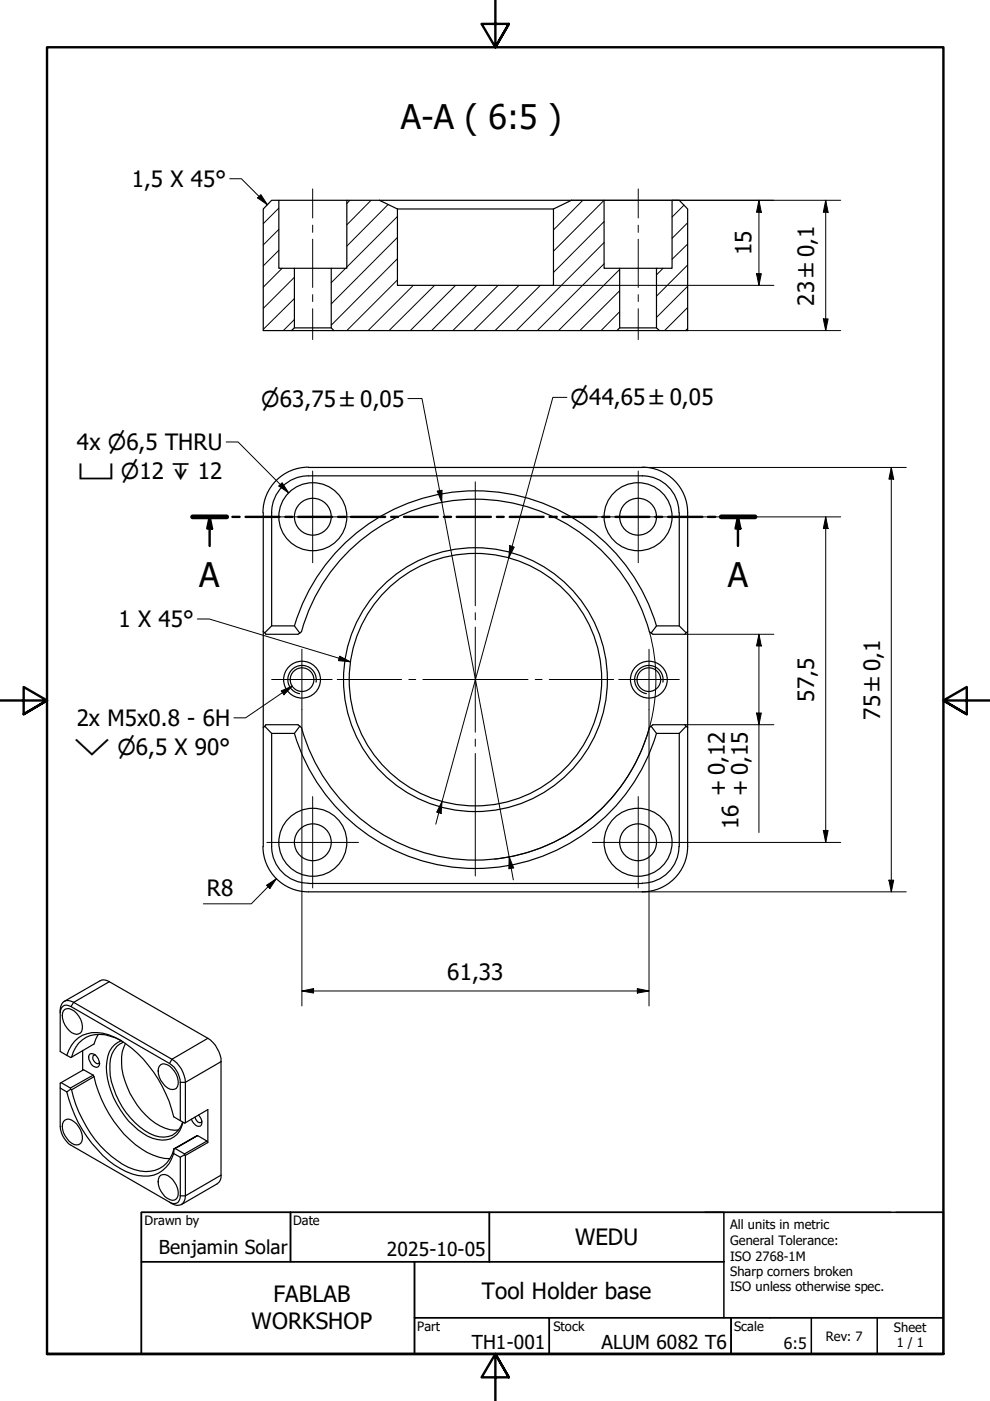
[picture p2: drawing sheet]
<svg xmlns="http://www.w3.org/2000/svg" width="210mm" height="297mm" viewBox="0 0 210 297" stroke-linecap="round" stroke-linejoin="round" font-family="sans-serif">
<!-- layer: Hatch (ISO) -->
<g fill="none" stroke="#000" stroke-width=".21">
<path d="M59.1 53.1l-3.3 3.3M59.1 48.6l-3.3 3.3M59.1 44.1l-3.3 3.3M59.8 56.9l-4 4M62.4 58.8l-6.6 6.6M73.3 56.9l-3.1 3M74.2 42.5l-.7 .7M78.7 42.5l-5.2 5.2M82.3 43.4l-8.8 8.8M84.3 59.4l-10.8 10.7M84.3 54.8l-14.1 14.1M84.3 50.3l-14.1 14.1"/>
<path d="M84.3 45.9l-10.8 10.7M123.6 42.5l-6.3 6.3M128.1 55.9l-14.2 14.2M128.1 51.4l-18.6 18.7M128.1 47l-10.8 10.8M128.1 42.5l-10.8 10.8M131.4 57.1l-13 13M140.6 56.9l-1.4 1.4M145 43.5l-2.5 2.5M145.8 47.2l-3.3 3.3M145.8 56.2l-6.6 6.6M145.8 51.7l-3.3 3.3"/>
<path d="M62.4 67.7l-2.3 2.4M62.4 63.3l-6.6 6.5M87.6 60.5l-9.6 9.6M92.1 60.5l-9.6 9.6M96.6 60.5l-9.6 9.6M101.1 60.5l-9.6 9.6M105.6 60.5l-9.6 9.6M110 60.5l-9.5 9.6M114.6 60.5l-9.6 9.6M131.4 66.1l-4 4M131.4 61.6l-8.5 8.5M145.8 69.6l-.4 .5"/>
<path d="M145.8 65.2l-4.9 4.9M145.8 60.7l-6.6 6.6"/>
</g>
<!-- layer: Visible (ISO) -->
<g fill="none" stroke="#000" stroke-width=".25">
<path d="M57.6 42.5h1.5v14.4h3.3v12.6l-.6 .6h-6v-25.8zM59.1 42.5h14.4M62.4 56.9h7.8M80.5 42.5l3.8 1.8M80.5 42.5h-7v14.4h-3.3v12.6l.6 .6M80.5 42.5h40.7M84.3 44.3v16.2h33v-16.2M84.3 44.3h33M121.2 42.5h6.9v14.4h3.3v12.6l-.6 .6h-60M121.2 42.5l-3.9 1.8M128.1 42.5h14.4M131.4 56.9h7.8"/>
<path d="M142.5 42.5h1.5l1.8 1.8v25.8h-6l-.6-.6v-12.6h3.3zM61.8 70.1h9M62.4 69.5h7.8M130.8 70.1h9M131.4 69.5h7.8M65.4 99a9.6 9.6 0 0 0-9.6 9.7M65.4 99.1h70.8M136.2 99a9.6 9.6 0 0 1 9.6 9.7M55.8 108.7v70.8M57.6 108.7v24l-1.5 1.5M65.4 100.9a7.8 7.8 0 0 0-7.8 7.8M65.4 100.9h70.8"/>
<path d="M136.2 100.9a7.8 7.8 0 0 1 7.8 7.8M144 108.7v24M145.8 108.7v70.8a9.6 9.6 0 0 1-9.6 9.6M55.8 133.9l.6 .6h6.8l.4-.3M57.6 132.7h4.8l1.2 1.5M62.4 132.7a40 40 0 0 1 38.4-28.6 40 40 0 0 1 38.4 28.6M137.7 133.9l.3 .3M137.7 133.9a38.3 38.3 0 0 0-36.9-28.1 38.3 38.3 0 0 0-36.9 28.1l-.3 .3M145.5 134.2l-1.5-1.5h-4.8l-1.2 1.5M145.8 133.9l-.6 .6h-6.8l-.4-.3M56.1 154l1.5 1.5h4.8l1.2-1.5M57.6 155.5v24a7.8 7.8 0 0 0 7.8 7.7"/>
<path d="M62.4 155.5a40 40 0 0 0 38.4 28.6 40 40 0 0 0 38.4-28.6M137.7 154.3l.7-.6h6.8l.6 .6M137.7 154.3a38.2 38.2 0 0 1-36.9 28.1 38.2 38.2 0 0 1-36.9-28.1l-.7-.6h-6.8l-.6 .6M138 154l1.2 1.5h4.8M145.5 154l-1.5 1.5v24M55.8 179.5a9.6 9.6 0 0 0 9.6 9.6M144 179.5a7.8 7.8 0 0 1-7.8 7.7M65.4 187.3h70.8M65.4 189.1h70.8M12.8 214.7a1.42 1.42 0 0 1 .6-1.4 1.42 1.42 0 0 1 1.6 .1l20.9 12.1a5.2 5.2 0 0 1 2.3 4v8.1M13.6 212.3l7.6-4.4a1.89 1.89 0 0 1 2 .2l20.9 12a6.5 6.5 0 0 1 2.8 5v24.1a1.86 1.86 0 0 1-.9 1.8l-7.5 4.4M13.8 214a2.55 2.55 0 0 1 2.9 1.4 3.1 3.1 0 0 1 .4 3.6 2.09 2.09 0 0 1-2.9-1 3.6 3.6 0 0 1-.7-3.7z"/>
<path d="M20.8 219.3l-.9 2-4.7 2.8-.2 .1-.8-.4-1.4-.9v-8.2a2.24 2.24 0 0 1 1.2-2.6h.5l1.1 .4 20.8 12.1a6.1 6.1 0 0 1 2.9 4.9v8.5M12.8 230.7v8.2a5.1 5.1 0 0 0 2.2 3.9l20.9 12.1a1.93 1.93 0 0 0 3.2-.2l.2-1.2v-8.5M13 229.5l1.9 1.2M13.5 237.8a1.41 1.41 0 0 1 2.2 .1 4.2 4.2 0 0 1 1.6 4.1 1.3 1.3 0 0 1-2.1 .4 4 4 0 0 1-1.7-4.6zM14.2 223.8a6.3 6.3 0 0 1 7.6-4.7 19.1 19.1 0 0 1 10.8 8.2 28.6 28.6 0 0 1 4.2 9.5l2.3 1.3 .2-.1M14.2 231.5a27.3 27.3 0 0 0 10.1 15.5 10.7 10.7 0 0 0 8.3 2.2 6.6 6.6 0 0 0 4.2-4.6M15.2 231.1a24.5 24.5 0 0 0 12 16.4 7.2 7.2 0 0 0 7.4-.2 6.9 6.9 0 0 0 2.3-3.7M17.5 222.7v4.2M19.1 223.4a1.96 1.96 0 0 1 1.9 2.5l-.2 .3a1.29 1.29 0 0 1-1.7-1 1.29 1.29 0 0 1 0-1.8zM19.7 228l-2-1.2-4.9 2.9v1l1.4 .8 .8-.6M19.7 228l-4.8 2.7 .1 .2M19.7 228l.2 .3-4.7 2.8-.2-.2"/>
<path d="M19.9 228.3a25.1 25.1 0 0 0 11.3 16 10.4 10.4 0 0 0 4.8 1.4M20.2 223.7h-.3a1.13 1.13 0 0 0 0 1.2 1.13 1.13 0 0 0 1.1 .6l.1-.3M25.7 220.6a4.8 4.8 0 0 0-3 4.4 16.5 16.5 0 0 0 3.7 11.5 12.9 12.9 0 0 0 7 5.1 4.3 4.3 0 0 0 5.4-3.6M25.8 220.7a7.9 7.9 0 0 0-7.6-.8 6.2 6.2 0 0 0-3 4.2M26.2 221a5.3 5.3 0 0 0-2.9 5.7 16.8 16.8 0 0 0 9.5 14.1 4.3 4.3 0 0 0 5.9-2.9M26.6 221.2a9.9 9.9 0 0 0-.1 8 16.1 16.1 0 0 0 8.5 10l1 .3 1.8 .1M33.8 226a1.21 1.21 0 0 1 1.8-.2 4.2 4.2 0 0 1 2.1 4.5 1.3 1.3 0 0 1-2.1 .4 4 4 0 0 1-1.8-4.7zM39.3 238l4.8-2.7v6.9M41.3 236.8l.2 .4a1 1 0 0 0 1.2 .8l.1-.3M42.1 236.4a1.68 1.68 0 0 1 .4 2.3 1.72 1.72 0 0 1-1.9-1.4M33.8 249.5a1.48 1.48 0 0 1 2.3 .1 4.2 4.2 0 0 1 1.6 4.2 1.26 1.26 0 0 1-2.1 .3 4 4 0 0 1-1.8-4.6zM36.9 243.6l-.1 1 1.4 .7"/>
<path d="M37.1 243.5l4.8-2.7-5 2.8M37.1 243.5l-.2 .1M37.1 243.5l2 1.2M39.1 244.7l4.8-2.8 .2 .3-4.8 2.8zM39.1 244.8l-.9 .5v8.2a1.39 1.39 0 0 1-.6 1.5 1.39 1.39 0 0 1-1.7-.1M41.9 240.8l2 1.1"/>
<circle cx="66.3" cy="109.6" r="3.9"/>
<circle cx="66.3" cy="109.6" r="7.2"/>
<circle cx="135.3" cy="109.6" r="3.9"/>
<circle cx="135.3" cy="109.6" r="7.2"/>
<circle cx="64" cy="144.1" r="2.51"/>
<circle cx="64" cy="144.1" r="3.9"/>
<circle cx="100.8" cy="144.1" r="26.8"/>
<circle cx="100.8" cy="144.1" r="28"/>
<circle cx="137.6" cy="144.1" r="2.51"/>
<circle cx="137.6" cy="144.1" r="3.9"/>
<circle cx="66.3" cy="178.6" r="3.9"/>
<circle cx="66.3" cy="178.6" r="7.2"/>
<circle cx="135.3" cy="178.6" r="3.9"/>
<circle cx="135.3" cy="178.6" r="7.2"/>
</g>
<!-- layer: Visible Narrow (ISO) -->
<path d="M67 144.6a3 3 0 0 0-2.4-3.5 3 3 0 0 0-3.5 2.5 3 3 0 0 0 2.4 3.5M140.5 144.6a3 3 0 0 0-2.4-3.5 3 3 0 0 0-3.5 2.5 3 3 0 0 0 2.4 3.5M23.2 208.1l-7.6 4.4-.6 .9M44.1 220.1l-7.7 4.5-.5 .9M46.9 225.1l-7.6 4.4h-1.1M46.9 249.2l-7.6 4.3h-1.1" fill="none" stroke="#000" stroke-width=".25"/>
<!-- layer: Section Line (ISO) -->
<g fill="none" stroke="#000" stroke-width=".51">
<path d="M40.8 109.6h7.3M44.4 109.6l.6 2.5h-1.1zM44.4 109.6v6.1M49.3 109.6h1.5M52.1 109.6h7.1M60.5 109.6h1.5M63.2 109.6h7.2M71.7 109.6h1.5M74.4 109.6h7.3M82.9 109.6h1.5M85.7 109.6h7.1M94.1 109.6h1.5"/>
<path d="M96.8 109.6h7.3M105.3 109.6h1.5M108.1 109.6h7.2M116.5 109.6h1.5M119.3 109.6h7.2M127.7 109.6h1.5M130.5 109.6h7.2M138.9 109.6h1.5M141.7 109.6h7.2M150.1 109.6h1.5M152.9 109.6h7.2M156.5 109.6l.5 2.5h-1z"/>
<path d="M156.5 109.6v6.1"/>
</g>
<path d="M40.8 109.6h7.3M152.9 109.6h7.2" fill="none" stroke="#000" stroke-width="1"/>
<path d="M44.4 109.6l.6 2.5h-1.1zM156.5 109.6l.5 2.5h-1z" fill="#000"/>
<!-- layer: Border (ISO) -->
<path d="M105 0v10l-2.9-4.9h5.8l-2.9 4.9 2.9-4.9M0 148.5h10l-5-2.8v5.7l5-2.9-5 2.9M210 148.5h-10l5-2.8v5.7l-5-2.9 5 2.9M10 287.1v-277.1h190v277.1h-190h190M107.9 292l-2.9-4.9 2.9 4.9h-5.8l2.9-4.9v9.9" fill="none" stroke="#000" stroke-width=".51"/>
<!-- layer: Title (ISO) -->
<g fill="none" stroke="#000" stroke-width=".32">
<path d="M30 257h31.6v10.5h-31.6zM61.6 257h42.2v10.5h-42.2zM103.8 257h49.7v10.5h-49.7zM149.5 257h39.3M190 257h10v22.4h-112.1v-11.9h65.6M200 257h-170v30.1h170M30 267.5h57.9v19.6h-57.9zM87.9 279.4h28.6v7.7h-28.6zM116.5 279.4h38.5v7.7h-38.5zM153.5 267.5v11.9M155 279.4h45v7.7h-45zM172 279.4v7.7"/>
<path d="M186 279.4v7.7"/>
</g>
<!-- layer: Center Mark (ISO) -->
<g fill="none" stroke="#000" stroke-width=".21">
<path d="M66.3 99.9v19.4M135.3 99.9v19.4M56.6 109.6h19.4M100.8 102.2v26.2M125.6 109.6h19.4M64 137.7v12.8M100.8 129.9v1.5M100.8 133v22.2M137.6 137.7v12.8M57.6 144.1h12.8M71.5 144.1h13.7M86.7 144.1h1.4"/>
<path d="M89.7 144.1h22.3M100.8 156.7v1.5M100.8 159.8v25.9M113.5 144.1h1.4M116.5 144.1h13.6M131.2 144.1h12.8M56.6 178.6h19.4M66.3 168.9v19.4M125.6 178.6h19.4M135.3 168.9v19.4"/>
</g>
<!-- layer: Centerline (ISO) -->
<path d="M66.3 40.1v6.1M66.3 47.7v1.6M66.3 50.7v10.2M135.3 40.1v6.1M135.3 47.7v1.6M135.3 50.7v10.2M66.3 62.5v1.4M66.3 65.5v6.5M135.3 62.5v1.4M135.3 65.5v6.5" fill="none" stroke="#000" stroke-width=".21"/>
<!-- layer: Dimension (ISO) -->
<g fill="none" stroke="#000" stroke-width=".21">
<path d="M121.2 42.5h14M135.4 42.5h42.8M160.4 58h1l-.5 2.5zM160.9 42.5l.5 2.5h-1zM160.9 42.5v18M175.1 42.5l.5 2.5h-1zM175.1 42.5v27.6M117.3 60.5h17.9M135.4 60.5h28.7M145.8 70.1h32.4M174.6 67.6h1l-.5 2.5zM86.5 84.5h3l19.3 102"/>
<path d="M120.2 84.3h-3l-24.8 90.4M136.2 99.1h56M189 99.1l.5 2.5h-1zM189 99.1v90M92.7 104.1l1-.2v2.6zM108.1 115.7l.9 .3-1.1 2.2zM145 109.6h33.2M175.1 109.6l.5 2.5h-1zM175.1 109.6v69M137.7 133.9a38.3 38.3 0 0 1 1.4 10.1M145.2 134.5h18.9M160.9 134.5l.5 2.5h-1z"/>
<path d="M160.9 134.5v42M64 150.5v28M137.6 150.5v28M139.1 144.2a38.3 38.3 0 0 1-34.3 37.9M145.2 153.7h18.9M160.4 151.2h1l-.5 2.5zM64 178.7v34.6M93.7 169.9l-.2 2.6-.9-.3zM137.6 178.7v34.6M145 178.6h33.2M174.6 176.1h1l-.5 2.5zM56.5 187.7l2.1-1.4-1.4 2.1z"/>
<path d="M58.6 186.3l-5.3 5.3h-10.2M107.9 181.7l1 2.3-1 .2zM136.2 189.1h56M188.5 186.6h1l-.5 2.5zM64 210.1l2.5-.5v1zM64 210.1h73.6M135.1 209.6l2.5 .5-2.5 .5z"/>
</g>
<g fill="#000">
<path d="M160.4 58h1l-.5 2.5zM160.9 42.5l.5 2.5h-1zM175.1 42.5l.5 2.5h-1zM174.6 67.6h1l-.5 2.5zM92.7 104.1l1-.2v2.6zM108.1 115.7l.9 .3-1.1 2.2zM175.1 109.6l.5 2.5h-1zM189 99.1l.5 2.5h-1zM160.9 134.5l.5 2.5h-1zM160.4 151.2h1l-.5 2.5zM93.7 169.9l-.2 2.6-.9-.3zM174.6 176.1h1l-.5 2.5z"/>
<path d="M56.5 187.7l2.1-1.4-1.4 2.1zM107.9 181.7l1 2.3-1 .2zM188.5 186.6h1l-.5 2.5zM64 210.1l2.5-.5v1zM135.1 209.6l2.5 .5-2.5 .5z"/>
</g>
<!-- layer: Symbol (ISO) -->
<path d="M48.7 37.9h2.5l5.5 5.5M54.6 42l.7-.7 1.4 2.1zM47.9 93.7h2.6l10.7 10.8M59.1 103l.7-.7 1.4 2.2zM41.8 131.2h2.6l29.9 9.1M72 139.1l2.3 1.2-2.5-.2zM59.6 146.5l2.4-1-1.8 1.8zM62 145.5l-9.9 6.7h-2.5" fill="none" stroke="#000" stroke-width=".21"/>
<path d="M54.6 42l.7-.7 1.4 2.1zM59.1 103l.7-.7 1.4 2.2zM59.6 146.5l2.4-1-1.8 1.8zM72 139.1l2.3 1.2-2.5-.2z" fill="#000"/>
<g font-size="7.2">
<text x="85" y="27.4">A-A ( 6:5 )</text>
<text x="42.2" y="124.5">A</text>
<text x="154.3" y="124.5">A</text>
</g>
<g font-size="4.8">
<text x="27.9" y="39.7">1,5 X 45°</text>
<text x="159.3" y="54.2" transform="rotate(-90 159.3 54.2)">15</text>
<text x="172.7" y="64.8" transform="rotate(-90 172.7 64.8)">23 ±0,1</text>
<text x="16.3" y="95.5">4x ⌀6,5 THRU</text>
<text x="25.1" y="133">1 X 45°</text>
<text x="172.7" y="148.8" transform="rotate(-90 172.7 148.8)">57,5</text>
<text x="16.3" y="153.9">2x M5x0.8 - 6H</text>
<text x="186.6" y="152.6" transform="rotate(-90 186.6 152.6)">75 ±0,1</text>
<text x="153.9" y="168.8" transform="rotate(-90 153.9 168.8)">+ 0,12</text>
<text x="158.6" y="168.8" transform="rotate(-90 158.6 168.8)">+ 0,15</text>
<text x="156.6" y="175.8" transform="rotate(-90 156.6 175.8)">16</text>
<text x="43.9" y="190">R8</text>
<text x="94.8" y="207.7">61,33</text>
<text x="121.9" y="264">WEDU</text>
<text x="102.2" y="275.4">Tool Holder base</text>
<text x="53.3" y="281.9">WORKSHOP</text>
<text x="58" y="276.1">FABLAB</text>
</g>
<g font-size="4.6">
<text x="55.4" y="86.2">⌀63,75 ±0,05</text>
<text x="121" y="86">⌀44,65 ±0,05</text>
<text x="16.6" y="101.6">⌴ ⌀12 ↧ 12</text>
<text x="15.7" y="160.1">⌵ ⌀6,5 X 90°</text>
</g>
<g font-size="4.1">
<text x="33.7" y="265.9">Benjamin Solar</text>
<text x="82" y="266.4">2025-10-05</text>
<text x="100" y="286.1">TH1-001</text>
<text x="127.5" y="285.9">ALUM 6082 T6</text>
</g>
<text font-size="3.4" x="166.2" y="286">6:5</text>
<g font-size="2.7">
<text x="30.7" y="259.8">Drawn by</text>
<text x="62.2" y="259.6">Date</text>
<text x="154.8" y="260.7">All units in metric</text>
<text x="154.8" y="264">General Tolerance:</text>
<text x="154.8" y="267.3">ISO 2768-1M</text>
<text x="154.8" y="270.6">Sharp corners broken</text>
<text x="154.8" y="273.8">ISO unless otherwise spec.</text>
<text x="88.5" y="282.2">Part</text>
<text x="117.3" y="282.2">Stock</text>
<text x="155.6" y="282.2">Scale</text>
<text x="175.1" y="284.2">Rev: 7</text>
<text x="189.5" y="282.4">Sheet</text>
<text x="190.1" y="285.7">1 / 1</text>
</g>
</svg>
